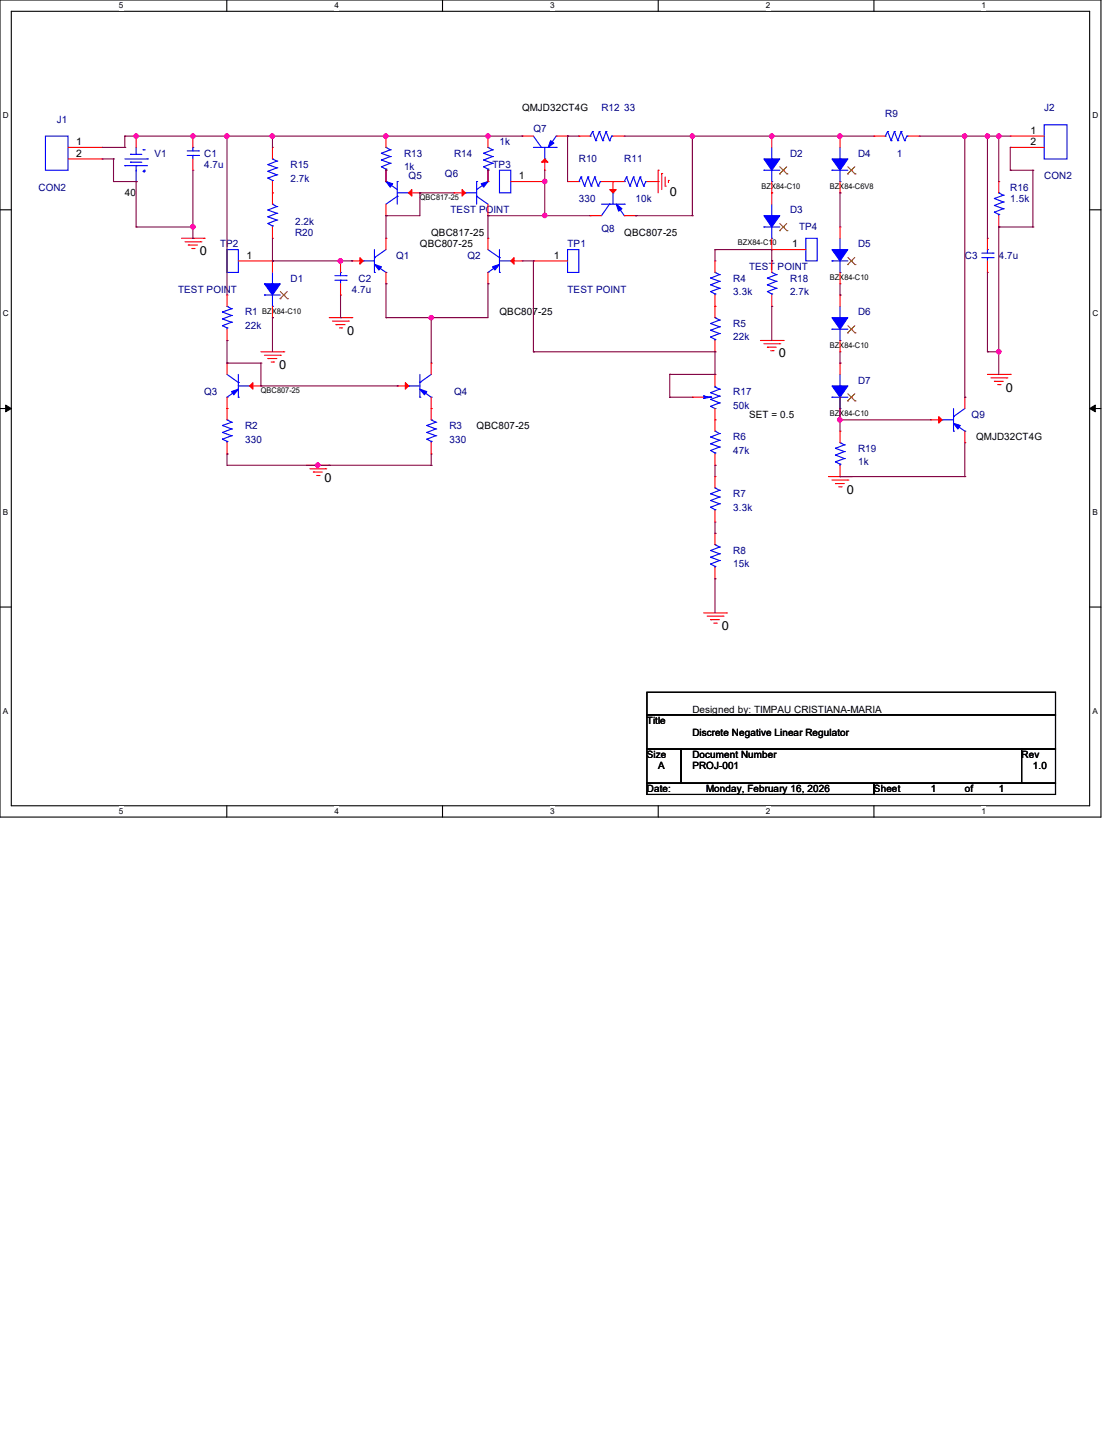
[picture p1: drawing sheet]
<svg xmlns="http://www.w3.org/2000/svg" width="216mm" height="279mm" viewBox="0 0 216 279" stroke-linecap="round" stroke-linejoin="round" font-family="sans-serif">
<path d="M0 0h214.3v159.1h-214.3zM2.2 2.2h209.9v154.7h-209.9z" fill="none" stroke="#000" stroke-width=".21"/>
<g fill="#fff">
<path d="M23.2 .2h.8v1.8h-.8z"/>
<path d="M23.2 157.1h.8v1.8h-.8z"/>
</g>
<path d="M44.2 0v2.2M44.2 156.9v2.2" fill="none" stroke="#000" stroke-width=".21"/>
<g fill="#fff">
<path d="M65.1 .2h.9v1.8h-.9z"/>
<path d="M65.1 157.1h.9v1.8h-.9z"/>
</g>
<path d="M86.1 0v2.2M86.1 156.9v2.2" fill="none" stroke="#000" stroke-width=".21"/>
<g fill="#fff">
<path d="M107.1 .2h.9v1.8h-.9z"/>
<path d="M107.1 157.1h.9v1.8h-.9z"/>
</g>
<path d="M128.1 0v2.2M128.1 156.9v2.2" fill="none" stroke="#000" stroke-width=".21"/>
<g fill="#fff">
<path d="M149.1 .2h.9v1.8h-.9z"/>
<path d="M149.1 157.1h.9v1.8h-.9z"/>
</g>
<path d="M170.1 0v2.2M170.1 156.9v2.2" fill="none" stroke="#000" stroke-width=".21"/>
<g fill="#fff">
<path d="M191.1 .2h.9v1.8h-.9z"/>
<path d="M191.1 157.1h.9v1.8h-.9z"/>
<path d="M.6 21.5h1.1v1.8h-1.1z"/>
<path d="M212.7 21.5h1.1v1.8h-1.1z"/>
<path d="M.6 60.2h1.1v1.7h-1.1z"/>
<path d="M212.7 60.2h1.1v1.7h-1.1z"/>
</g>
<path d="M0 40.9h2.2M212.1 40.9h2.2" fill="none" stroke="#000" stroke-width=".21"/>
<g fill="#fff">
<path d="M.6 98.8h1v1.8h-1z"/>
<path d="M212.7 98.8h1v1.8h-1z"/>
</g>
<path d="M0 79.5h2.2M212.1 79.5h2.2" fill="none" stroke="#000" stroke-width=".21"/>
<path d="M1.1 78.9l1.1 .6-1.1 .7zM212.1 79.5l1.1-.6v1.3z" fill="#000" stroke="#000" stroke-width=".19"/>
<g fill="#fff">
<path d="M.6 137.5h1v1.8h-1z"/>
<path d="M212.7 137.5h1v1.8h-1z"/>
</g>
<path d="M0 118.2h2.2M212.1 118.2h2.2M125.9 134.8h79.6v4.4h-79.6zM125.9 139.2h79.6v6.6h-79.6zM125.9 145.8h6.7v6.7h-6.7zM125.9 152.5h44.2v2.2h-44.2zM132.6 145.8h66.3v6.7h-66.3zM170.1 152.5h35.4v2.2h-35.4zM198.9 145.8h6.6v6.7h-6.6z" fill="none" stroke="#000" stroke-width=".21"/>
<g fill="none" stroke="#f00" stroke-width=".21">
<path d="M13.3 28.7h6.6M13.3 30.9h6.6M19.9 28.7h.1M19.9 30.9h.1M26.5 35.3h.1M26.5 26.5h.1M26.5 26.5v2.2M37.5 33.1h.1M37.5 26.5h.1M37.5 26.5v2.2M37.5 30.9v2.2M53 28.7h.1"/>
<path d="M53 37.5h.1M53 28.7v2.2M53 35.3v4.5M75.1 26.5h.1M75.1 35.3h.1M75.1 33.1h.1M75.1 26.5v2.2M75.1 33.1v2.2M75.1 39.8v2.2M79.5 37.5h2.2M81.7 37.5h.1M88.4 37.5h.1"/>
<path d="M88.4 37.5h2.2M95 33.1h.1M95 26.5h.1M95 35.3h.1M95 26.5v2.2M95 33.1v2.2M95 39.8v2.2M99.4 35.3h6.6M101.6 26.5h.1M101.6 26.5h2.2M106 35.3h.1M106 33.1h.1"/>
<path d="M106 30.9v2.2M108.3 26.5h2.2M110.5 35.3h.1M110.5 26.5h.1M110.5 35.3h2.2M112.7 26.5h.1M112.7 26.5h2.2M117.1 35.3h4.4M119.3 35.3h.1M119.3 26.5h2.2M119.3 35.3v2.2M121.5 26.5h.1"/>
<path d="M125.9 35.3h2.2M128.1 33.1h.1M128.1 35.3h.1M128.1 33.1v4.4M128.8 33.8h.1M128.8 33.8v3.1M129.5 36.2h.1M129.5 34.5v1.7M130.1 35.1h.1M130.1 35.1v.5M150.2 37.5h.1M150.2 26.5h.1"/>
<path d="M150.2 26.5v2.2M150.2 35.3v4.5M152.5 33.1h.1M163.5 37.5h.1M163.5 26.5h.1M163.5 26.5v2.2M163.5 35.3v2.2M165.7 33.1h.1M170.1 26.5h.1M170.1 26.5h2.2M176.8 26.5h2.2M179 26.5h.1"/>
<path d="M194.4 35.3h.1M194.4 35.3v2.2M196.7 26.5h.1M196.7 28.7h.1M196.7 26.5h6.6M196.7 28.7h6.6M35.3 46.4h4.5M36 47.1h3.1M36.7 47.7h.1M36.7 47.7h1.7M37.3 48.4h.5M37.8 48.4h.1"/>
<path d="M39.1 47.1h.1M39.8 46.4h.1M44.2 57.4h.1M44.2 57.4v2.2M46.4 50.8h6.6M53 50.8h.1M53 46.4h.1M53 44.2v2.2M53 50.8v2.2M53 59.6v2.2M55.2 57.4h.1M66.3 57.4h.1"/>
<path d="M66.3 50.8h.1M66.3 50.8v2.2M66.3 55.2v2.2M68.5 50.8h.1M68.5 50.8h2.2M75.1 55.2h.1M75.1 46.4h.1M75.1 42h.1M75.1 46.4v2.2M75.1 53v2.2M95 55.2h.1M95 46.4h.1"/>
<path d="M95 42h.1M95 46.4v2.2M95 53v2.2M99.4 50.8h2.2M101.6 50.8h.1M103.8 50.8h.1M103.8 50.8h6.7M114.9 42h.1M114.9 42h2.2M121.5 42h2.2M123.7 42h.1M139.2 59.6h.1"/>
<path d="M139.2 50.8h.1M139.2 50.8v2.2M139.2 57.4v4.4M150.2 48.6h.1M150.2 50.8h.1M150.2 59.6h.1M150.2 48.6h6.7M150.2 46.4v2.2M150.2 50.8v2.2M150.2 57.4v2.2M152.5 44.2h.1M163.5 55.2h.1"/>
<path d="M163.5 44.2h.1M163.5 57.4h.1M163.5 44.2v2.2M163.5 53v2.2M163.5 57.4v2.2M165.7 50.8h.1M192.2 53h.1M192.2 46.4h.1M192.2 46.4v2.2M192.2 50.8v2.2M194.4 44.2h.1M194.4 42v2.2"/>
<path d="M44.2 79.5h.1M44.2 70.7h.1M44.2 66.3h.1M44.2 64.1v2.2M44.2 70.7v2.2M44.2 77.3v4.4M48.6 75.1h2.2M50.8 75.1h.1M50.8 68.5h4.4M51.5 69.2h3.1M52.2 69.8h.1M52.2 69.8h1.7"/>
<path d="M52.8 70.5h.5M53 61.8h.1M53.3 70.5h.1M54.6 69.2h.1M55.2 68.5h.1M64.1 61.8h4.4M64.7 62.5h3.1M65.4 63.2h.1M65.4 63.2h1.8M66.1 63.8h.4M66.5 63.8h.1M67.8 62.5h.1"/>
<path d="M68.5 61.8h.1M77.3 75.1h.1M77.3 75.1h2.2M83.9 79.5h.1M83.9 70.7h.1M83.9 70.7v2.2M83.9 77.3v4.4M134.8 77.3h.1M134.8 77.3h2.2M139.2 72.9h.1M139.2 68.5h.1M139.2 66.3v2.2"/>
<path d="M139.2 72.9v2.2M139.2 79.5v4.4M148 66.3h4.5M148.7 66.9h3.1M149.4 67.6h.1M149.4 67.6h1.7M150 68.3h.5M150.5 68.3h.1M151.8 66.9h.1M152.5 66.3h.1M163.5 68.5h.1M163.5 70.7h.1"/>
<path d="M163.5 66.3v2.2M163.5 70.7v2.2M163.5 79.5v2.2M165.7 64.1h.1M165.7 77.3h.1M187.8 77.3h.1M187.8 77.3v2.2M192.2 72.9h4.5M192.9 73.6h3.1M193.6 74.3h.1M193.6 74.3h1.7M194.2 74.9h.5"/>
<path d="M194.7 74.9h.1M196 73.6h.1M196.7 72.9h.1M44.2 88.4h.1M44.2 86.2v2.2M59.6 90.6h4.5M60.3 91.3h3.1M61 91.9h.1M61 91.9h1.7M61.6 92.6h.5M62.1 92.6h.1M63.4 91.3h.1"/>
<path d="M64.1 90.6h.1M83.9 88.4h.1M83.9 86.2v2.2M139.2 81.7h.1M139.2 92.8h.1M139.2 90.6h.1M139.2 88.4v2.2M139.2 92.8v2.2M139.2 99.4v2.2M161.3 92.8h4.4M162 93.5h3.1M162.6 94.1h.1"/>
<path d="M162.6 94.1h1.8M163.3 94.8h.4M163.5 83.9h.1M163.5 92.8h.1M163.5 81.7h.1M163.5 83.9v2.3M163.5 90.6v2.2M163.7 94.8h.1M165.1 93.5h.1M165.7 92.8h.1M181.2 81.7h.1M181.2 81.7h2.2"/>
<path d="M187.8 86.2h.1M187.8 83.9v2.3M137 119.3h4.4M137.7 120h3.1M139.2 101.6h.1M139.2 103.8h.1M139.2 112.7h.1M139.2 103.8v2.2M139.2 110.5v2.2M140.8 120h.1M141.4 119.3h.1M138.3 120.6h.1"/>
<path d="M138.3 120.6h1.8M139 121.3h.4M139.4 121.3h.1"/>
</g>
<g fill="none" stroke="#00f" stroke-width=".21">
<path d="M8.8 26.5h4.5v6.6h-4.5zM24.3 32.3h.1M24.3 30.9h4.4M24.3 32.3h4.4M25.4 31.6h.1M25.4 30.1h.1M25.4 31.6h2.2M25.4 30.1h2.2M26.5 32.3h.1M26.5 30.1h.1M26.5 35.3h.1M26.5 28.7v1.4"/>
<path d="M26.5 32.3v3M27.9 33.4h.1M27.9 29.2h.1M27.9 33.4h.4M27.9 29.2h.4M28.1 33.1h.1M28.1 33.1v.5M28.7 30.9h.1M36.4 30.3h2.3M36.4 29.4h2.3M37.5 28.7h.1M37.5 30.3h.1"/>
<path d="M37.5 28.7v.7M37.5 30.3v.6M38.7 30.3h.1M38.7 29.4h.1M52.2 34.7h.1M52.2 33.4h.1M52.2 32h.1M52.2 34.7l.8 .4M52.2 33.4l1.7 .6M52.2 32l1.7 .7M53 30.9h.1M53 35.1h.1"/>
<path d="M53 39.8h.1M53 30.9l.9 .5M53 35.1v.2M53 39.8l.9 .4M53.9 34h.1M53.9 32.7h.1M53.9 31.4h.1M53.9 34l-1.7 .7M53.9 32.7l-1.7 .7M53.9 31.4l-1.7 .6M74.3 32.5h.1M74.3 31.2h.1"/>
<path d="M74.3 29.8h.1M74.3 32.5l.8 .4M74.3 31.2l1.7 .6M74.3 29.8l1.7 .7M75.1 28.7h.1M75.1 32.9h.1M75.1 35.3h.1M75.1 28.7l.9 .5M75.1 32.9v.2M75.1 35.3l2.2 1.6M76 31.8h.1M76 30.5h.1"/>
<path d="M76 29.2h.1M76 31.8l-1.7 .7M76 30.5l-1.7 .7M76 29.2l-1.7 .6M77.3 38.2h.1M77.3 35.3h.1M77.3 37.5h2.2M77.3 38.2l-2.2 1.6M77.3 35.3v4.5M79.5 37.5h.1M90.6 37.5h.1M90.6 37.5h2.2"/>
<path d="M92.8 38.2h.1M92.8 35.3h.1M92.8 38.2l2.2 1.6M92.8 35.3v4.5M94.1 32.5h.1M94.1 31.2h.1M94.1 29.8h.1M94.1 32.5l.9 .4M94.1 31.2l1.8 .6M94.1 29.8l1.8 .7M95 35.3h.1M95 28.7h.1"/>
<path d="M95 32.9h.1M95 35.3l-2.2 1.6M95 28.7l.9 .5M95 32.9v.2M95.9 31.8h.1M95.9 30.5h.1M95.9 29.2h.1M95.9 31.8l-1.8 .7M95.9 30.5l-1.8 .7M95.9 29.2l-1.8 .6M97.2 33.1h2.2v4.4h-2.2zM103.8 26.5l1.6 2.2"/>
<path d="M103.8 28.7h4.5M105.4 28.7h.1M106 30.9h.1M106 28.7v2.2M108.3 26.5h.1M108.3 28.7h.1M108.3 26.5l-1.6 2.2M112.7 35.3h.1M113.1 34.5h.1M113.1 34.5l.7 1.7M113.1 34.5l-.4 .8M113.8 36.2h.1"/>
<path d="M114.5 34.5h.1M114.5 34.5l.6 1.7M114.5 34.5l-.7 1.7M114.9 26.5h.1M115.1 36.2h.1M115.4 25.6h.1M115.4 25.6l.6 1.8M115.4 25.6l-.5 .9M115.8 34.5h.1M115.8 34.5l.7 1.7M115.8 34.5l-.7 1.7M116 27.4h.1"/>
<path d="M116.5 36.2h.1M116.7 25.6h.1M116.7 25.6l.6 1.8M116.7 25.6l-.7 1.8M116.9 35.3h.1M116.9 35.3h.2M116.9 35.3l-.4 .9M117.1 39.8h4.4M117.3 27.4h.1M118 25.6h.1M118 25.6l.7 1.8M118 25.6l-.7 1.8"/>
<path d="M118.7 27.4h.1M118.7 39.8h.1M118.7 39.8l-1.6 2.2M119.1 26.5h.1M119.1 26.5l-.4 .9M119.1 26.5h.2M119.3 37.5h.1M119.3 37.5v2.3M120 39.8l1.5 2.2M121.5 35.3h.1M121.5 39.8h.1M122 34.5h.1"/>
<path d="M122 34.5l.6 1.7M122 34.5l-.5 .8M122.6 36.2h.1M123.3 34.5h.1M123.3 34.5l.7 1.7M123.3 34.5l-.7 1.7M124 36.2h.1M124.6 34.5h.1M124.6 34.5l.7 1.7M124.6 34.5l-.6 1.7M125.3 36.2h.1M125.7 35.3h.1"/>
<path d="M125.7 35.3l-.4 .9M125.7 35.3h.2M148.7 33.1h.1M148.7 33.1h3.1M150.2 30.9h.1M150.2 35.3h.1M150.2 28.7v2.2M150.2 33.1v2.2M150.2 39.8v2.2M162 33.1h.1M162 33.1h3.1M163.5 30.9h.1"/>
<path d="M163.5 35.3h.1M163.5 28.7v2.2M163.5 33.1v2.2M172.3 26.5h.1M172.8 25.6h.1M172.8 25.6l.7 1.8M172.8 25.6l-.5 .9M173.5 27.4h.1M174.1 25.6h.1M174.1 25.6l.7 1.8M174.1 25.6l-.6 1.8M174.8 27.4h.1"/>
<path d="M175.4 25.6h.1M175.4 25.6l.7 1.8M175.4 25.6l-.6 1.8M176.1 27.4h.1M176.6 26.5h.1M176.6 26.5h.2M176.6 26.5l-.5 .9M193.6 38.7h.1M193.6 38.7l1.7 .6M194.4 37.5h.1M194.4 37.5l.9 .5M195.3 39.3h.1"/>
<path d="M195.3 38h.1M195.3 39.3l-1.7 .7M195.3 38l-1.7 .7M203.3 24.3h4.4v6.6h-4.4zM44.2 48.6h2.2v4.4h-2.2zM44.2 59.6h.1M44.2 59.6l.9 .5M51.5 57.4h.1M51.5 57.4h3.1M52.2 43.5h.1M52.2 42.2h.1M52.2 40.9h.1"/>
<path d="M52.2 43.5l.8 .5M52.2 42.2l1.7 .6M52.2 40.9l1.7 .6M53 55.2h.1M53 59.6h.1M53 44h.1M53 44v.2M53 53v2.2M53 57.4v2.2M53.9 42.8h.1M53.9 41.5h.1M53.9 40.2h.1"/>
<path d="M53.9 42.8l-1.7 .7M53.9 41.5l-1.7 .7M53.9 40.2l-1.7 .7M65.2 54.6h2.2M65.2 53.7h2.2M66.3 53h.1M66.3 54.6h.1M66.3 53v.7M66.3 54.6v.6M67.4 54.6h.1M67.4 53.7h.1M70.7 50.8h.1"/>
<path d="M70.7 50.8h2.2M72.9 50.2h.1M72.9 53h.1M72.9 51.5l2.2 1.5M72.9 48.6v4.4M75.1 53h.1M75.1 48.6l-2.2 1.6M95 53h.1M95 48.6l2.2 1.6M97.2 50.2h.1M97.2 53h.1M97.2 50.8h2.2"/>
<path d="M97.2 51.5l-2.2 1.5M97.2 48.6v4.4M99.4 50.8h.1M110.5 48.6h2.2v4.4h-2.2zM121.5 42h.1M138.3 56.8h.1M138.3 55.5h.1M138.3 54.1h.1M138.3 56.8l.9 .4M138.3 55.5l1.8 .6M138.3 54.1l1.8 .7M139.2 53h.1"/>
<path d="M139.2 57.2h.1M139.2 57.2v.2M139.2 53l.9 .5M140.1 56.1h.1M140.1 54.8h.1M140.1 53.5h.1M140.1 56.1l-1.8 .7M140.1 54.8l-1.8 .7M140.1 53.5l-1.8 .6M148.7 44.2h.1M148.7 44.2h3.1M149.4 56.8h.1"/>
<path d="M149.4 55.5h.1M149.4 54.1h.1M149.4 56.8l.8 .4M149.4 55.5l1.7 .6M149.4 54.1l1.7 .7M150.2 42h.1M150.2 46.4h.1M150.2 53h.1M150.2 57.2h.1M150.2 44.2v2.2M150.2 57.2v.2M150.2 53l.9 .5"/>
<path d="M151.1 56.1h.1M151.1 54.8h.1M151.1 53.5h.1M151.1 56.1l-1.7 .7M151.1 54.8l-1.7 .7M151.1 53.5l-1.7 .6M156.9 46.4h2.2v4.4h-2.2zM162 50.8h.1M162 50.8h3.1M163.5 48.6h.1M163.5 53h.1M163.5 46.4v2.2"/>
<path d="M163.5 50.8v2.2M163.5 59.6v2.2M191.1 50.2h2.2M191.1 49.3h2.2M192.2 48.6h.1M192.2 50.2h.1M192.2 48.6v.7M192.2 50.2v.6M193.3 50.2h.1M193.3 49.3h.1M193.6 41.3h.1M193.6 40h.1"/>
<path d="M193.6 41.3l.8 .4M193.6 40l1.7 .6M194.4 41.7h.1M194.4 41.7v.3M195.3 40.6h.1M195.3 40.6l-1.7 .7M43.3 63.4h.1M43.3 62.1h.1M43.3 60.7h.1M43.3 63.4l.9 .4M43.3 62.1l1.8 .6M43.3 60.7l1.8 .7"/>
<path d="M44.2 77.3h.1M44.2 63.8h.1M44.2 72.9l2.2 1.6M44.2 63.8v.3M45.1 62.7h.1M45.1 61.4h.1M45.1 60.1h.1M45.1 62.7l-1.8 .7M45.1 61.4l-1.8 .7M45.1 60.1l-1.8 .6M46.4 74.5h.1M46.4 77.3h.1"/>
<path d="M46.4 75.8l-2.2 1.5M46.4 72.9v4.4M46.4 75.1h2.2M48.6 75.1h.1M79.5 75.1h.1M79.5 75.1h2.2M81.7 74.5h.1M81.7 77.3h.1M81.7 75.8l2.2 1.5M81.7 72.9v4.4M83.9 77.3h.1M83.9 72.9l-2.2 1.6"/>
<path d="M137 77.1h.1M137 77.6h.1M137 77.1l1.3 .2M137 77.1v.5M137 77.3h1.3M138.3 76.5h.1M138.3 77.8h.1M138.3 79.1h.1M138.3 77.3h.1M138.3 65.6h.1M138.3 64.3h.1M138.3 63h.1"/>
<path d="M138.3 77.8l1.8 .6M138.3 76.5l1.8 .6M138.3 79.1l.9 .4M138.3 77.3l-1.3 .3M138.3 65.6l.9 .5M138.3 64.3l1.8 .6M138.3 63l1.8 .6M139.2 79.5h.1M139.2 75.4h.1M139.2 61.8h.1M139.2 66.1h.1M139.2 75.4l.9 .4"/>
<path d="M139.2 66.1v.2M139.2 75.1v.3M139.2 61.8l.9 .5M140.1 78.4h.1M140.1 77.1h.1M140.1 75.8h.1M140.1 64.9h.1M140.1 63.6h.1M140.1 62.3h.1M140.1 62.3l-1.8 .7M140.1 75.8l-1.8 .7M140.1 77.1l-1.8 .7"/>
<path d="M140.1 78.4l-1.8 .7M140.1 64.9l-1.8 .7M140.1 63.6l-1.8 .7M162 64.1h.1M162 77.3h.1M162 77.3h3.1M162 64.1h3.1M163.5 61.8h.1M163.5 66.3h.1M163.5 75.1h.1M163.5 79.5h.1M163.5 64.1v2.2"/>
<path d="M163.5 72.9v2.2M163.5 77.3v2.2M185.6 79.5v4.4M187.8 79.5l-2.2 1.6M43.3 85.5h.1M43.3 84.2h.1M43.3 82.8h.1M43.3 85.5l.9 .4M43.3 84.2l1.8 .6M43.3 82.8l1.8 .7M44.2 81.7h.1M44.2 85.9h.1"/>
<path d="M44.2 85.9v.3M44.2 81.7l.9 .5M45.1 84.8h.1M45.1 83.5h.1M45.1 82.2h.1M45.1 84.8l-1.8 .7M45.1 83.5l-1.8 .7M45.1 82.2l-1.8 .6M83.1 85.5h.1M83.1 84.2h.1M83.1 82.8h.1M83.1 85.5l.8 .4"/>
<path d="M83.1 84.2l1.7 .6M83.1 82.8l1.7 .7M83.9 81.7h.1M83.9 85.9h.1M83.9 81.7l.9 .5M83.9 85.9v.3M84.8 84.8h.1M84.8 83.5h.1M84.8 82.2h.1M84.8 84.8l-1.7 .7M84.8 83.5l-1.7 .7M84.8 82.2l-1.7 .6"/>
<path d="M138.3 98.8h.1M138.3 97.5h.1M138.3 96.1h.1M138.3 87.7h.1M138.3 86.4h.1M138.3 85.1h.1M138.3 98.8l.9 .4M138.3 97.5l1.8 .6M138.3 96.1l1.8 .7M138.3 87.7l.9 .5M138.3 86.4l1.8 .6M138.3 85.1l1.8 .6"/>
<path d="M139.2 95h.1M139.2 99.2h.1M139.2 83.9h.1M139.2 88.2h.1M139.2 88.2v.2M139.2 99.2v.2M139.2 95l.9 .5M139.2 83.9l.9 .5M140.1 98.1h.1M140.1 96.8h.1M140.1 95.5h.1M140.1 87h.1"/>
<path d="M140.1 85.7h.1M140.1 84.4h.1M140.1 98.1l-1.8 .7M140.1 96.8l-1.8 .7M140.1 95.5l-1.8 .6M140.1 87l-1.8 .7M140.1 85.7l-1.8 .7M140.1 84.4l-1.8 .7M162.6 89.9h.1M162.6 88.6h.1M162.6 87.3h.1M162.6 89.9l.9 .5"/>
<path d="M162.6 88.6l1.8 .7M162.6 87.3l1.8 .6M163.5 86.2h.1M163.5 90.4h.1M163.5 90.4v.2M163.5 86.2l.9 .4M164.4 89.3h.1M164.4 87.9h.1M164.4 86.6h.1M164.4 89.3l-1.8 .6M164.4 87.9l-1.8 .7M164.4 86.6l-1.8 .7"/>
<path d="M183.4 81.7h.1M183.4 81.7h2.2M185.6 81.1h.1M185.6 83.9h.1M185.6 82.4l2.2 1.5M187.8 83.9h.1M138.3 109.8h.1M138.3 108.5h.1M138.3 107.2h.1M138.3 109.8l.9 .5M138.3 108.5l1.8 .6M138.3 107.2l1.8 .6"/>
<path d="M139.2 106h.1M139.2 110.3h.1M139.2 110.3v.2M139.2 106l.9 .5M140.1 109.1h.1M140.1 107.8h.1M140.1 106.5h.1M140.1 109.1l-1.8 .7M140.1 107.8l-1.8 .7M140.1 106.5l-1.8 .7"/>
</g>
<g fill="#00f" stroke="#00f" stroke-width=".21">
<path d="M45.1 76.2l1.3-.4-.9 1.1z"/>
<path d="M95.9 51.9l1.3-.4-.8 1.1z"/>
<path d="M81.7 75.8l1.4 .4-.5 .7z"/>
<path d="M185.6 82.4l1.3 .4-.4 .7z"/>
<path d="M93.7 35.8l1.3-.5-.9 1.1z"/>
<path d="M120 39.8l1.1 .8-.7 .5z"/>
<path d="M107.2 27.4l.6 .5-1.1 .8z"/>
<path d="M72.9 51.5l1.4 .4-.5 .7z"/>
<path d="M75.1 35.3l1.4 .5-.5 .6z"/>
<path d="M162 48.6h3.1l-1.6 2.2z" fill-rule="evenodd"/>
<path d="M162 61.8h3.1l-1.6 2.3z" fill-rule="evenodd"/>
<path d="M51.5 55.2h3.1l-1.6 2.2z" fill-rule="evenodd"/>
<path d="M162 30.9h3.1l-1.6 2.2z" fill-rule="evenodd"/>
<path d="M148.7 42h3.1l-1.6 2.2z" fill-rule="evenodd"/>
<path d="M162 75.1h3.1l-1.6 2.2z" fill-rule="evenodd"/>
<path d="M148.7 30.9h3.1l-1.6 2.2z" fill-rule="evenodd"/>
</g>
<g fill="none" stroke="#804000" stroke-width=".19">
<path d="M151.8 33.9h.1M151.8 32.5l1.4 1.4M153.2 32.5l-1.4 1.4M153.2 33.9h.1M165 33.9h.1M165.1 32.5l1.4 1.4M166.4 32.5l-1.4 1.4M166.5 33.9h.1M54.5 58.2h.1M54.6 56.8l1.4 1.4M55.9 56.8l-1.4 1.4M56 58.2h.1"/>
<path d="M151.8 44.9h.1M151.8 43.5l1.4 1.4M153.2 43.5l-1.4 1.4M153.2 44.9h.1M165 51.5h.1M165.1 50.1l1.4 1.4M166.4 50.1l-1.4 1.4M166.5 51.5h.1M165 64.8h.1M165 78.1h.1M165.1 63.4l1.4 1.4M165.1 76.7l1.4 1.4"/>
<path d="M166.4 63.4l-1.4 1.4M166.4 76.7l-1.4 1.4M166.5 64.8h.1M166.5 78.1h.1"/>
</g>
<g fill="#f00" stroke="#f00" stroke-width=".21">
<path d="M48.6 75.1l.6-.6v1.3z"/>
<path d="M100.1 50.2v1.2l-.7-.6z"/>
<path d="M78.9 74.5l.6 .6-.6 .7z"/>
<path d="M182.8 81.1l.6 .6-.6 .7z"/>
<path d="M90 36.9l.6 .6-.6 .7z"/>
<path d="M118.7 36.9h1.3l-.7 .6z"/>
<path d="M106 30.9l.7 .7h-1.3z"/>
<path d="M70.1 50.2l.6 .6-.6 .6z"/>
<path d="M79.5 37.5l.7-.6v1.3z"/>
</g>
<g fill="none" stroke="#800040" stroke-width=".21">
<path d="M19.9 28.7h4.4M19.9 30.9h2.2M22.1 30.9h.1M22.1 35.3h.1M22.1 30.9v4.4M22.1 35.3h4.4M24.3 28.7h.1M24.3 26.5h.1M24.3 26.5h77.3M24.3 26.5v2.2M26.5 26.5h.1M26.5 35.3h.1"/>
<path d="M26.5 35.3v8.9M37.5 26.5h.1M37.5 33.1v13.3M44.2 26.5h.1M44.2 26.5v30.9M53 26.5h.1M53 26.5v2.2M75.1 26.5h.1M75.1 33.1h.1M75.1 33.1v2.2M81.7 37.5h.1M81.7 37.5h6.7"/>
<path d="M81.7 37.5v4.5h-6.6M95 33.1h.1M95 26.5h.1M95 33.1v2.2M101.6 26.5h.1M106 35.3h.1M106 33.1v8.9M110.5 26.5h.1M110.5 26.5h2.2M110.5 26.5v8.8M121.5 26.5h48.6M134.8 26.5h.1"/>
<path d="M134.8 26.5v15.5M150.2 26.5h.1M163.5 26.5h.1M163.5 37.5h.1M163.5 37.5v6.7M179 26.5h17.7M187.8 26.5h.1M187.8 26.5v50.8M192.2 26.5h.1M192.2 26.5v19.9M194.4 26.5h.1M194.4 26.5v8.8"/>
<path d="M196.7 33.1h.1M196.7 28.7v4.4M196.7 33.1h4.4M201.1 33.1h.1M201.1 33.1v11.1M26.5 44.2h.1M26.5 44.2h11M37.5 44.2h.1M37.5 46.4h.1M53 50.8h.1M53 50.8h15.5M53 46.4v4.4"/>
<path d="M66.3 57.4v4.4M68.5 50.8h.1M75.1 42h.1M75.1 55.2h.1M75.1 42v4.4M75.1 55.2v6.6M95 42h.1M95 55.2h.1M95 42v4.4M95 55.2v6.6h-19.9M95 42h19.9M101.6 50.8h2.2"/>
<path d="M103.8 50.8h.1M103.8 50.8v17.7M106 42h.1M123.7 42h.1M123.7 42h11.1M134.8 42h.1M139.2 48.6h.1M139.2 48.6h11v2.2M139.2 48.6v2.2M150.2 59.6h.1M150.2 50.8h.1M150.2 59.6v6.7"/>
<path d="M163.5 57.4h.1M163.5 55.2v2.2M192.2 53v15.5M194.4 44.2h.1M194.4 44.2v28.7M194.4 44.2h6.7M201.1 44.2h.1M44.2 66.3h.1M44.2 70.7h.1M44.2 66.3v4.4M44.2 70.7h6.6M50.8 70.7h.1"/>
<path d="M50.8 70.7v4.4h26.5M53 61.8h.1M53 61.8v6.7M66.3 61.8h.1M75.1 61.8h.1M77.3 75.1h.1M83.9 61.8h.1M83.9 61.8v8.9M103.8 68.5h.1M103.8 68.5h35.4M130.4 77.3h.1M130.4 72.9h.1"/>
<path d="M130.4 77.3h4.4M130.4 72.9v4.4M139.2 68.5h.1M139.2 68.5v4.4h-8.8M163.5 77.3h.1M163.5 70.7h.1M163.5 68.5v2.2M163.5 77.3v6.6M187.8 77.3h.1M192.2 68.5h.1M192.2 68.5h2.2M194.4 68.5h.1"/>
<path d="M44.2 88.4h.1M44.2 88.4v2.2h39.7M61.8 90.6h.1M83.9 90.6h.1M83.9 88.4v2.2M139.2 90.6h.1M139.2 90.6v2.2M163.5 81.7h.1M163.5 92.8h.1M163.5 81.7h17.7M163.5 92.8h24.3M187.8 92.8h.1"/>
<path d="M187.8 86.2v6.6M139.2 112.7h.1M139.2 103.8h.1M139.2 101.6v2.2M139.2 112.7v6.6"/>
</g>
<g fill="#f0f" stroke="#f0f" stroke-width=".21">
<circle cx="83.9" cy="61.8" r=".42"/>
<circle cx="106" cy="42" r=".42"/>
<circle cx="134.8" cy="26.5" r=".41"/>
<circle cx="53" cy="26.5" r=".42"/>
<circle cx="75.1" cy="26.5" r=".42"/>
<circle cx="37.5" cy="44.2" r=".42"/>
<circle cx="187.8" cy="26.5" r=".42"/>
<circle cx="163.5" cy="81.7" r=".42"/>
<circle cx="192.2" cy="26.5" r=".42"/>
<circle cx="61.8" cy="90.6" r=".42"/>
<circle cx="44.2" cy="26.5" r=".42"/>
<circle cx="150.2" cy="26.5" r=".42"/>
<circle cx="163.5" cy="26.5" r=".42"/>
<circle cx="194.4" cy="68.5" r=".42"/>
<circle cx="95" cy="26.5" r=".42"/>
<circle cx="26.5" cy="26.5" r=".42"/>
<circle cx="37.5" cy="26.5" r=".42"/>
<circle cx="194.4" cy="26.5" r=".42"/>
<circle cx="106" cy="35.3" r=".42"/>
<circle cx="66.3" cy="50.8" r=".42"/>
</g>
<g font-size="2.4">
<text x="130.4" y="38.2">0</text>
<text x="38.9" y="49.7">0</text>
<text x="67.6" y="65.2">0</text>
<text x="54.4" y="71.8">0</text>
<text x="151.6" y="69.6">0</text>
<text x="195.8" y="76.2">0</text>
<text x="63.2" y="93.9">0</text>
<text x="164.8" y="96.1">0</text>
<text x="140.5" y="122.6">0</text>
</g>
<g font-size="2">
<text x="14.8" y="28.2">1</text>
<text x="200.6" y="26">1</text>
<text x="200.6" y="28.2">2</text>
<text x="14.8" y="30.5">2</text>
<text x="101" y="34.9">1</text>
<text x="48" y="50.3">1</text>
<text x="107.8" y="50.3">1</text>
<text x="154.2" y="48.1">1</text>
</g>
<g font-size="1.9" fill="#000080">
<text x="11" y="23.9">J1</text>
<text x="117.1" y="21.7">R12 33</text>
<text x="172.3" y="22.8">R9</text>
<text x="203.3" y="21.7">J2</text>
<text x="97.2" y="28.3">1k</text>
<text x="103.8" y="25.7">Q7</text>
<text x="30.1" y="30.5">V1</text>
<text x="39.8" y="30.5">C1</text>
<text x="39.8" y="32.7">4.7u</text>
<text x="56.6" y="32.7">R15</text>
<text x="56.6" y="35.3">2.7k</text>
<text x="78.7" y="30.5">R13</text>
<text x="78.7" y="33.1">1k</text>
<text x="79.5" y="34.9">Q5</text>
<text x="86.6" y="34.5">Q6</text>
<text x="88.4" y="30.5">R14</text>
<text x="95.9" y="32.7">TP3</text>
<text x="112.7" y="31.6">R10</text>
<text x="121.5" y="31.6">R11</text>
<text x="153.8" y="30.5">D2</text>
<text x="167" y="30.5">D4</text>
<text x="174.6" y="30.5">1</text>
<text x="203.3" y="34.9">CON2</text>
<text x="7.5" y="37.1">CON2</text>
<text x="87.7" y="41.5">TEST POINT</text>
<text x="112.7" y="39.3">330</text>
<text x="123.7" y="39.3">10k</text>
<text x="153.8" y="41.5">D3</text>
<text x="196.7" y="37.1">R16</text>
<text x="196.7" y="39.3">1.5k</text>
<text x="57.4" y="46">R20</text>
<text x="57.4" y="43.8">2.2k</text>
<text x="117.1" y="45.1">Q8</text>
<text x="155.6" y="44.9">TP4</text>
<text x="42.8" y="48.2">TP2</text>
<text x="77.1" y="50.4">Q1</text>
<text x="91" y="50.4">Q2</text>
<text x="110.5" y="48.2">TP1</text>
<text x="145.8" y="52.6">TEST POINT</text>
<text x="167" y="48.2">D5</text>
<text x="187.8" y="50.4">C3</text>
<text x="194.4" y="50.4">4.7u</text>
<text x="34.7" y="57">TEST POINT</text>
<text x="56.6" y="54.8">D1</text>
<text x="68.5" y="57">4.7u</text>
<text x="69.8" y="54.8">C2</text>
<text x="110.5" y="57">TEST POINT</text>
<text x="142.7" y="54.8">R4</text>
<text x="142.7" y="57.4">3.3k</text>
<text x="153.8" y="54.8">R18</text>
<text x="153.8" y="57.4">2.7k</text>
<text x="47.7" y="61.4">R1</text>
<text x="47.7" y="64.1">22k</text>
<text x="142.7" y="63.6">R5</text>
<text x="167" y="61.4">D6</text>
<text x="142.7" y="66.3">22k</text>
<text x="39.8" y="76.9">Q3</text>
<text x="88.4" y="76.9">Q4</text>
<text x="142.7" y="76.9">R17</text>
<text x="167" y="74.7">D7</text>
<text x="47.7" y="83.5">R2</text>
<text x="87.5" y="83.5">R3</text>
<text x="142.7" y="79.5">50k</text>
<text x="189.1" y="81.3">Q9</text>
<text x="47.7" y="86.2">330</text>
<text x="87.5" y="86.2">330</text>
<text x="142.7" y="85.7">R6</text>
<text x="142.7" y="88.4">47k</text>
<text x="167" y="88">R19</text>
<text x="167" y="90.6">1k</text>
<text x="142.7" y="96.8">R7</text>
<text x="142.7" y="99.4">3.3k</text>
<text x="142.7" y="107.8">R8</text>
<text x="142.7" y="110.5">15k</text>
</g>
<g font-size="1.9">
<text x="101.6" y="21.7">QMJD32CT4G</text>
<text x="24.3" y="38.2">40</text>
<text x="83.9" y="46">QBC817-25</text>
<text x="121.5" y="46">QBC807-25</text>
<text x="81.7" y="48.2">QBC807-25</text>
<text x="97.2" y="61.4">QBC807-25</text>
<text x="92.8" y="83.5">QBC807-25</text>
<text x="145.8" y="81.3">SET = 0.5</text>
<text x="190" y="85.7">QMJD32CT4G</text>
<text x="125.9" y="141">Title</text>
<text x="134.8" y="138.8">Designed by: TIMPAU CRISTIANA-MARIA</text>
<text x="134.8" y="143.2">Discrete Negative Linear Regulator</text>
<text x="125.9" y="147.6">Size</text>
<text x="128.1" y="149.8">A</text>
<text x="134.8" y="147.6">Document Number</text>
<text x="134.8" y="149.8">PROJ-001</text>
<text x="198.9" y="147.6">Rev</text>
<text x="201.1" y="149.8">1.0</text>
<text x="125.9" y="154.3">Date:</text>
<text x="137.5" y="154.3">Monday, February 16, 2026</text>
<text x="170.1" y="154.3">Sheet</text>
<text x="181.2" y="154.3">1</text>
<text x="187.8" y="154.3">of</text>
<text x="194.4" y="154.3">1</text>
</g>
<g font-size="1.6">
<text x="23.2" y="1.7">5</text>
<text x="65.1" y="1.7">4</text>
<text x="107.1" y="1.7">3</text>
<text x="149.1" y="1.7">2</text>
<text x="191.1" y="1.7">1</text>
<text x=".6" y="22.9">D</text>
<text x="212.7" y="22.9">D</text>
<text x=".6" y="61.6">C</text>
<text x="212.7" y="61.6">C</text>
<text x=".6" y="100.3">B</text>
<text x="212.7" y="100.3">B</text>
<text x=".6" y="138.9">A</text>
<text x="212.7" y="138.9">A</text>
<text x="23.2" y="158.5">5</text>
<text x="65.1" y="158.5">4</text>
<text x="107.1" y="158.5">3</text>
<text x="149.1" y="158.5">2</text>
<text x="191.1" y="158.5">1</text>
</g>
<g font-size="1.5">
<text x="81.7" y="38.9">QBC817-25</text>
<text x="148.3" y="36.7">BZX84-C10</text>
<text x="161.5" y="36.7">BZX84-C6V8</text>
<text x="143.6" y="47.8">BZX84-C10</text>
<text x="161.5" y="54.4">BZX84-C10</text>
<text x="51.1" y="61">BZX84-C10</text>
<text x="161.5" y="67.7">BZX84-C10</text>
<text x="50.8" y="76.5">QBC807-25</text>
<text x="161.5" y="80.9">BZX84-C10</text>
</g>
</svg>
